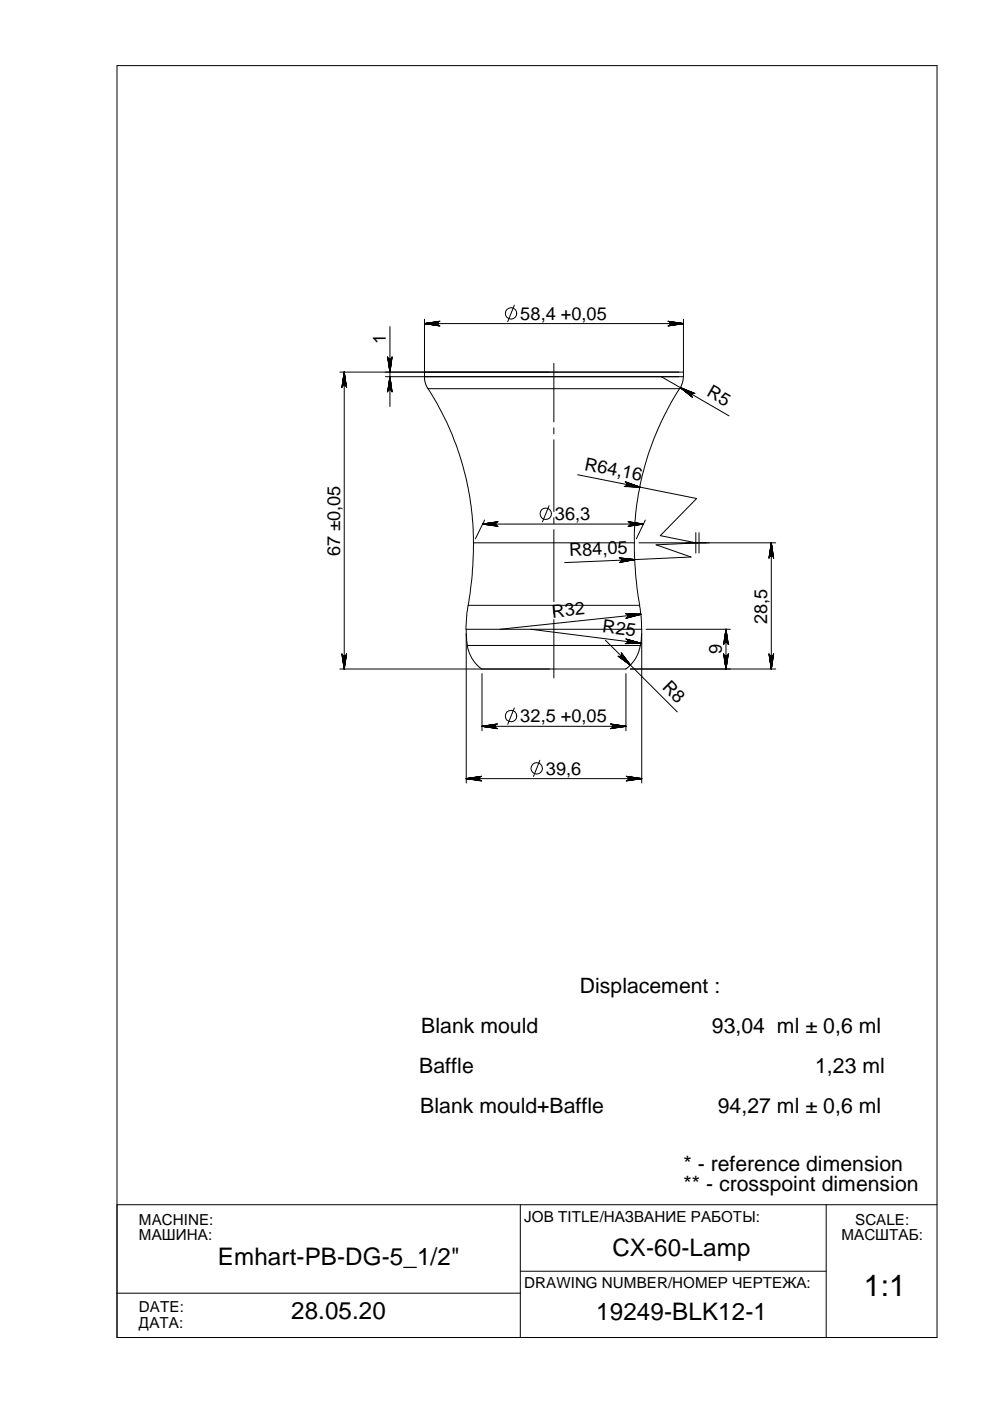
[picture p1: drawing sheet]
<svg xmlns="http://www.w3.org/2000/svg" width="210mm" height="297mm" viewBox="0 0 210 297" stroke-linecap="round" stroke-linejoin="round" font-family="sans-serif">
<g fill="none" stroke="#000" stroke-width=".21">
<path d="M24.8 13.9h173.9v269.7h-173.9zM72.1 78.9h71.8M73 78.9v62.9M81.7 79.9h62.2M82.7 69.2v17M90 79.9l.2 1.3 .5 1.2M90 78.9h54.9M90 67.7v12.2M90 68.6h54.9M109.1 64.7l-1.4 3.5M117.4 77v12.4M140.2 79.9l14.4 8.3"/>
<path d="M144.9 79.9l-.2 1.3-.6 1.2h-53.3M144.9 67.7v12.2h-54.9M90.8 82.4a60.5 60.5 0 0 1 9.6 32.7M117.4 90.7v1.3M117.4 93.2v15.3M144.1 82.4a60.5 60.5 0 0 0-9.6 30.4v2.3M100.4 115.1l-.3 6.8-.8 6.4M100.4 115.1h34.1M102.3 111.1h34.1M102.7 110.3l-1.9 3.9M116.4 107.2l-1.4 3.4M117.4 109.8v1.2"/>
<path d="M117.4 112.3v15.2M122.5 100.7l25.2 5-7.7 7.9 7.5 1.5M134.5 115.1l.2 6.5 .9 6.7h-36.3M135.5 115.1h29M136.8 110.3l-1.9 3.9M147.5 112.9v4.3M148.2 115.1l-9.1 .4 7.4 2.6-26.8 1.2M148.2 112.9v4.3M163.5 115.1v26.7M98.8 134.4v31.6M99.3 128.3l-.3 1.9-.2 3.2M112.6 133.4l23.3 3"/>
<path d="M117.4 128.8v1.3M117.4 131.3v12.4M128.4 135.7l15.2 15.2M135.6 128.3l.4 2.9 .1 2.2M135.8 136.8l-.4 1.4-.7 1.6-.9 1.1-1.1 .9h-30.5M135.9 130.2l-29.9 3.2M136.1 133.4l-.3 3.4h-36.7l.4 1.6 .7 1.4 .8 1.1 1.2 .9M136.1 133.4h-37.3l.3 3.4M136.1 134.4v31.6M137 133.4h17.9M153.9 133.4v8.4M72.1 141.8h44.4"/>
<path d="M102.2 142.8v12.1M102.2 154h30.5M109.1 150.1l-1.4 3.5M132.7 142.8v12.1M133.6 141.8h30.9M98.8 165.1h37.3M114.5 161.2l-1.4 3.4M24.8 255.4h173.9M110.3 255.4v28.2M175.2 255.4v28.2M24.8 274.2h85.5M110.3 269.5h64.9"/>
<circle cx="108.4" cy="66.5" r="1.2"/>
<circle cx="115.7" cy="108.9" r="1.22"/>
<circle cx="108.3" cy="151.8" r="1.21"/>
<circle cx="113.8" cy="162.9" r="1.22"/>
</g>
<g fill="#000" stroke="#000" stroke-width=".21">
<path d="M73 78.9l-.5 3.3z" fill-rule="evenodd"/>
<path d="M73 78.9l-.5 3.1z" fill-rule="evenodd"/>
<path d="M73 78.9l-.3 2.9-.1 .1z" fill-rule="evenodd"/>
<path d="M73 78.9l-.1 2.8-.2 .1z" fill-rule="evenodd"/>
<path d="M73 78.9l.1 2.8h-.2z" fill-rule="evenodd"/>
<path d="M73 78.9l.2 2.9-.1-.1z" fill-rule="evenodd"/>
<path d="M73 78.9l.4 3-.2-.1z" fill-rule="evenodd"/>
<path d="M73 78.9l.4 3.1z" fill-rule="evenodd"/>
<path d="M73 78.9l.5 3.3z" fill-rule="evenodd"/>
<path d="M82.7 79.9l-.5 3.2z" fill-rule="evenodd"/>
<path d="M82.7 79.9l-.5 3.1z" fill-rule="evenodd"/>
<path d="M82.7 79.9l-.3 2.8-.1 .1z" fill-rule="evenodd"/>
<path d="M82.7 79.9l-.1 2.8h-.2z" fill-rule="evenodd"/>
<path d="M82.7 79.9l.1 2.8h-.2z" fill-rule="evenodd"/>
<path d="M82.7 79.9l.2 2.8h-.1z" fill-rule="evenodd"/>
<path d="M82.7 79.9l.3 2.9-.1-.1z" fill-rule="evenodd"/>
<path d="M82.7 79.9l.4 3.1z" fill-rule="evenodd"/>
<path d="M82.7 79.9l.4 3.2z" fill-rule="evenodd"/>
<path d="M83.1 75.6l-.4 3.3z" fill-rule="evenodd"/>
<path d="M83.1 75.8l-.4 3.1z" fill-rule="evenodd"/>
<path d="M82.9 76.1l.1-.2-.3 3z" fill-rule="evenodd"/>
<path d="M82.8 76.1h.1l-.2 2.8z" fill-rule="evenodd"/>
<path d="M82.6 76.1h.2l-.1 2.8z" fill-rule="evenodd"/>
<path d="M82.4 76.1h.2l.1 2.8z" fill-rule="evenodd"/>
<path d="M82.3 75.9l.1 .2 .3 2.8z" fill-rule="evenodd"/>
<path d="M82.2 75.8l.5 3.1z" fill-rule="evenodd"/>
<path d="M82.2 75.6l.5 3.3z" fill-rule="evenodd"/>
<path d="M90 68.6l3.3 .5z" fill-rule="evenodd"/>
<path d="M90 68.6l3.1 .5z" fill-rule="evenodd"/>
<path d="M90 68.6l2.9 .3 .1 .1z" fill-rule="evenodd"/>
<path d="M90 68.6l2.8 .1 .1 .2z" fill-rule="evenodd"/>
<path d="M90 68.6l2.8-.1v.2z" fill-rule="evenodd"/>
<path d="M90 68.6l2.9-.2-.1 .1z" fill-rule="evenodd"/>
<path d="M90 68.6l3-.4-.1 .2z" fill-rule="evenodd"/>
<path d="M90 68.6l3.1-.5z" fill-rule="evenodd"/>
<path d="M90 68.6l3.3-.5z" fill-rule="evenodd"/>
<path d="M141.6 68.1l3.3 .5z" fill-rule="evenodd"/>
<path d="M141.8 68.1l3.1 .5z" fill-rule="evenodd"/>
<path d="M141.9 68.2l3 .4-2.9-.2z" fill-rule="evenodd"/>
<path d="M142 68.4l2.9 .2-2.8-.1z" fill-rule="evenodd"/>
<path d="M142.1 68.5l2.8 .1-2.8 .1z" fill-rule="evenodd"/>
<path d="M142.1 68.7l2.8-.1-2.9 .3z" fill-rule="evenodd"/>
<path d="M141.9 69l.1-.1 2.9-.3z" fill-rule="evenodd"/>
<path d="M141.8 69.1l3.1-.5z" fill-rule="evenodd"/>
<path d="M141.6 69.1l3.3-.5z" fill-rule="evenodd"/>
<path d="M144.3 82.2l3.1 1.2z" fill-rule="evenodd"/>
<path d="M144.3 82.2l2.9 1.2z" fill-rule="evenodd"/>
<path d="M144.3 82.2l2.7 1.2z" fill-rule="evenodd"/>
<path d="M144.3 82.2l2.6 1.2-.2 .2z" fill-rule="evenodd"/>
<path d="M144.3 82.2l2.4 1.4-.1 .1z" fill-rule="evenodd"/>
<path d="M144.3 82.2l2.3 1.5v.1z" fill-rule="evenodd"/>
<path d="M144.3 82.2l2.3 1.6v.2z" fill-rule="evenodd"/>
<path d="M144.3 82.2l2.4 1.9z" fill-rule="evenodd"/>
<path d="M144.3 82.2l2.6 2.1z" fill-rule="evenodd"/>
<path d="M102.3 111.1l3.3-.5z" fill-rule="evenodd"/>
<path d="M102.3 111.1l3.2-.5z" fill-rule="evenodd"/>
<path d="M102.3 111.1l3-.4-.1 .2z" fill-rule="evenodd"/>
<path d="M102.3 111.1l2.9-.2v.1z" fill-rule="evenodd"/>
<path d="M102.3 111.1l2.9-.1v.2z" fill-rule="evenodd"/>
<path d="M102.3 111.1l2.9 .1v.1z" fill-rule="evenodd"/>
<path d="M102.3 111.1l2.9 .2 .1 .1z" fill-rule="evenodd"/>
<path d="M102.3 111.1l3.2 .4z" fill-rule="evenodd"/>
<path d="M102.3 111.1l3.3 .5z" fill-rule="evenodd"/>
<path d="M131.3 119.3l3.3-.7z" fill-rule="evenodd"/>
<path d="M131.5 119.2l3.1-.6z" fill-rule="evenodd"/>
<path d="M131.7 119l2.9-.4-3 .5z" fill-rule="evenodd"/>
<path d="M131.8 118.8l2.8-.2-2.9 .4z" fill-rule="evenodd"/>
<path d="M131.8 118.7l2.8-.1-2.8 .2z" fill-rule="evenodd"/>
<path d="M131.7 118.5l2.9 .1-2.8 .1z" fill-rule="evenodd"/>
<path d="M131.6 118.4l3 .2-2.9-.1z" fill-rule="evenodd"/>
<path d="M131.4 118.3l3.2 .3z" fill-rule="evenodd"/>
<path d="M131.3 118.3l3.3 .3z" fill-rule="evenodd"/>
<path d="M132.3 103.2l3.4 .1z" fill-rule="evenodd"/>
<path d="M132.5 103.1l3.2 .2z" fill-rule="evenodd"/>
<path d="M132.7 103.1l.1-.2 2.9 .4z" fill-rule="evenodd"/>
<path d="M132.9 102.8l2.8 .5-2.9-.4z" fill-rule="evenodd"/>
<path d="M132.9 102.6l2.8 .7-2.8-.5z" fill-rule="evenodd"/>
<path d="M132.9 102.5l2.8 .8-2.8-.7z" fill-rule="evenodd"/>
<path d="M132.8 102.3l2.9 1-2.8-.8z" fill-rule="evenodd"/>
<path d="M132.7 102.2l3 1.1z" fill-rule="evenodd"/>
<path d="M132.5 102.1l3.2 1.2z" fill-rule="evenodd"/>
<path d="M133.1 111.6l3.3-.5z" fill-rule="evenodd"/>
<path d="M133.3 111.5l3.1-.4z" fill-rule="evenodd"/>
<path d="M133.4 111.4l.2-.1 2.8-.2z" fill-rule="evenodd"/>
<path d="M133.6 111.2l2.8-.1-2.8 .2z" fill-rule="evenodd"/>
<path d="M133.6 111l2.8 .1-2.8 .1z" fill-rule="evenodd"/>
<path d="M133.6 110.9l2.8 .2-2.8-.1z" fill-rule="evenodd"/>
<path d="M133.4 110.7l3 .4-2.8-.2z" fill-rule="evenodd"/>
<path d="M133.3 110.6l3.1 .5z" fill-rule="evenodd"/>
<path d="M133.1 110.6l3.3 .5z" fill-rule="evenodd"/>
<path d="M163.5 115.1l-.5 3.3z" fill-rule="evenodd"/>
<path d="M163.5 115.1l-.4 3.1z" fill-rule="evenodd"/>
<path d="M163.5 115.1l-.2 2.9-.1 .1z" fill-rule="evenodd"/>
<path d="M163.5 115.1l-.1 2.8-.1 .1z" fill-rule="evenodd"/>
<path d="M163.5 115.1l.1 2.8h-.2z" fill-rule="evenodd"/>
<path d="M163.5 115.1l.3 2.9-.2-.1z" fill-rule="evenodd"/>
<path d="M163.5 115.1l.4 3-.1-.1z" fill-rule="evenodd"/>
<path d="M163.5 115.1l.5 3.1z" fill-rule="evenodd"/>
<path d="M163.5 115.1l.5 3.3z" fill-rule="evenodd"/>
<path d="M132.7 135.5l3.2 .9z" fill-rule="evenodd"/>
<path d="M132.8 135.5l3.1 .9z" fill-rule="evenodd"/>
<path d="M133 135.6l2.9 .8z" fill-rule="evenodd"/>
<path d="M133.1 135.7l2.8 .7-2.8-.5z" fill-rule="evenodd"/>
<path d="M133.1 135.9l2.8 .5-2.8-.3z" fill-rule="evenodd"/>
<path d="M133.1 136.1l2.8 .3-2.9-.1z" fill-rule="evenodd"/>
<path d="M132.9 136.3l3 .1z" fill-rule="evenodd"/>
<path d="M132.7 136.4h3.2z" fill-rule="evenodd"/>
<path d="M132.5 136.5l3.4-.1z" fill-rule="evenodd"/>
<path d="M132.6 130.1l3.3 .1z" fill-rule="evenodd"/>
<path d="M132.8 130.1l3.1 .1z" fill-rule="evenodd"/>
<path d="M132.9 130.2h3l-2.9 .1z" fill-rule="evenodd"/>
<path d="M133 130.3l2.9-.1-2.8 .3z" fill-rule="evenodd"/>
<path d="M133.1 130.5l2.8-.3-2.8 .4z" fill-rule="evenodd"/>
<path d="M133.1 130.6l2.8-.4-2.8 .6z" fill-rule="evenodd"/>
<path d="M133.1 130.8l2.8-.6-2.9 .7z" fill-rule="evenodd"/>
<path d="M132.8 131l3.1-.8z" fill-rule="evenodd"/>
<path d="M132.7 131.1l3.2-.9z" fill-rule="evenodd"/>
<path d="M153.9 133.4l.5 3.3z" fill-rule="evenodd"/>
<path d="M153.9 133.4l.5 3.2z" fill-rule="evenodd"/>
<path d="M153.9 133.4l.4 3-.1-.1z" fill-rule="evenodd"/>
<path d="M153.9 133.4l.3 2.9-.2-.1z" fill-rule="evenodd"/>
<path d="M153.9 133.4l.1 2.8h-.2z" fill-rule="evenodd"/>
<path d="M153.9 133.4l-.1 2.8-.1 .1z" fill-rule="evenodd"/>
<path d="M153.9 133.4l-.2 2.9-.2 .1z" fill-rule="evenodd"/>
<path d="M153.9 133.4l-.4 3.2z" fill-rule="evenodd"/>
<path d="M153.9 133.4l-.5 3.3z" fill-rule="evenodd"/>
<path d="M73.5 138.6l-.5 3.2z" fill-rule="evenodd"/>
<path d="M73.4 138.8l-.4 3z" fill-rule="evenodd"/>
<path d="M73.4 138.9l-.4 2.9 .2-2.8z" fill-rule="evenodd"/>
<path d="M73.1 139.1l.1-.1-.2 2.8z" fill-rule="evenodd"/>
<path d="M72.9 139.1h.2l-.1 2.7z" fill-rule="evenodd"/>
<path d="M72.7 139l.2 .1 .1 2.7z" fill-rule="evenodd"/>
<path d="M72.6 138.9l.1 .1 .3 2.8z" fill-rule="evenodd"/>
<path d="M72.5 138.8l.5 3z" fill-rule="evenodd"/>
<path d="M72.5 138.6l.5 3.2z" fill-rule="evenodd"/>
<path d="M102.2 154l3.3 .5z" fill-rule="evenodd"/>
<path d="M102.2 154l3.1 .4z" fill-rule="evenodd"/>
<path d="M102.2 154l2.9 .2 .1 .2z" fill-rule="evenodd"/>
<path d="M102.2 154l2.8 .1 .1 .1z" fill-rule="evenodd"/>
<path d="M102.2 154l2.8-.1v.2z" fill-rule="evenodd"/>
<path d="M102.2 154l2.9-.3-.1 .2z" fill-rule="evenodd"/>
<path d="M102.2 154l3-.4-.1 .1z" fill-rule="evenodd"/>
<path d="M102.2 154l3.1-.5z" fill-rule="evenodd"/>
<path d="M102.2 154l3.3-.5z" fill-rule="evenodd"/>
<path d="M129.4 153.5l3.3 .5z" fill-rule="evenodd"/>
<path d="M129.6 153.5l3.1 .5z" fill-rule="evenodd"/>
<path d="M129.8 153.6l2.9 .4-2.9-.3z" fill-rule="evenodd"/>
<path d="M129.8 153.7l2.9 .3-2.8-.1z" fill-rule="evenodd"/>
<path d="M129.9 153.9l2.8 .1-2.8 .1z" fill-rule="evenodd"/>
<path d="M129.9 154.1l2.8-.1-2.9 .2z" fill-rule="evenodd"/>
<path d="M129.8 154.2l2.9-.2-2.9 .4z" fill-rule="evenodd"/>
<path d="M129.6 154.4l3.1-.4z" fill-rule="evenodd"/>
<path d="M129.4 154.5l3.3-.5z" fill-rule="evenodd"/>
<path d="M131 139.1l2.7 1.9z" fill-rule="evenodd"/>
<path d="M131.1 139.2l2.6 1.8z" fill-rule="evenodd"/>
<path d="M131.3 139.2h.2l2.2 1.8z" fill-rule="evenodd"/>
<path d="M131.5 139.2l.2-.1 2 1.9z" fill-rule="evenodd"/>
<path d="M131.7 139l2 2-2-1.9z" fill-rule="evenodd"/>
<path d="M131.8 138.8l1.9 2.2-2-2z" fill-rule="evenodd"/>
<path d="M131.8 138.7l1.9 2.3z" fill-rule="evenodd"/>
<path d="M131.8 138.5l1.9 2.5z" fill-rule="evenodd"/>
<path d="M131.7 138.4l2 2.6z" fill-rule="evenodd"/>
<path d="M153.4 138.6l.5 3.2z" fill-rule="evenodd"/>
<path d="M153.5 138.8l.4 3z" fill-rule="evenodd"/>
<path d="M153.5 138.9l.2 .1 .2 2.8z" fill-rule="evenodd"/>
<path d="M153.7 139l.1 .1 .1 2.7z" fill-rule="evenodd"/>
<path d="M153.8 139.1h.2l-.1 2.7z" fill-rule="evenodd"/>
<path d="M154 139.1l.2-.1-.3 2.8z" fill-rule="evenodd"/>
<path d="M154.3 138.9l-.4 2.9 .3-2.8z" fill-rule="evenodd"/>
<path d="M154.4 138.8l-.5 3z" fill-rule="evenodd"/>
<path d="M154.4 138.6l-.5 3.2z" fill-rule="evenodd"/>
<path d="M164 138.6l-.5 3.2z" fill-rule="evenodd"/>
<path d="M164 138.8l-.5 3z" fill-rule="evenodd"/>
<path d="M163.8 139l.1-.1-.4 2.9z" fill-rule="evenodd"/>
<path d="M163.6 139.1l.2-.1-.3 2.8z" fill-rule="evenodd"/>
<path d="M163.4 139.1h.2l-.1 2.7z" fill-rule="evenodd"/>
<path d="M163.3 139l.1 .1 .1 2.7z" fill-rule="evenodd"/>
<path d="M163.2 138.9l.1 .1 .2 2.8z" fill-rule="evenodd"/>
<path d="M163.1 138.8l.4 3z" fill-rule="evenodd"/>
<path d="M163 138.6l.5 3.2z" fill-rule="evenodd"/>
<path d="M98.8 165.1l3.4 .5z" fill-rule="evenodd"/>
<path d="M98.8 165.1l3.2 .4z" fill-rule="evenodd"/>
<path d="M98.8 165.1l2.9 .2 .1 .1z" fill-rule="evenodd"/>
<path d="M98.8 165.1l2.9 .1v.1z" fill-rule="evenodd"/>
<path d="M98.8 165.1l2.9-.1v.2z" fill-rule="evenodd"/>
<path d="M98.8 165.1l2.9-.3v.2z" fill-rule="evenodd"/>
<path d="M98.8 165.1l3-.4-.1 .1z" fill-rule="evenodd"/>
<path d="M98.8 165.1l3.2-.5z" fill-rule="evenodd"/>
<path d="M98.8 165.1l3.4-.5z" fill-rule="evenodd"/>
<path d="M132.8 164.6l3.3 .5z" fill-rule="evenodd"/>
<path d="M132.9 164.6l3.2 .5z" fill-rule="evenodd"/>
<path d="M133.1 164.7l3 .4-2.9-.3z" fill-rule="evenodd"/>
<path d="M133.2 164.8l2.9 .3-2.9-.1z" fill-rule="evenodd"/>
<path d="M133.2 165l2.9 .1-2.9 .1z" fill-rule="evenodd"/>
<path d="M133.2 165.2l2.9-.1-2.9 .2z" fill-rule="evenodd"/>
<path d="M133.2 165.3l2.9-.2-3 .3z" fill-rule="evenodd"/>
<path d="M132.9 165.5l3.2-.4z" fill-rule="evenodd"/>
<path d="M132.8 165.6l3.3-.5z" fill-rule="evenodd"/>
</g>
<text font-size="6.4" x="183.2" y="274.8">1:1</text>
<g font-size="5.1">
<text x="46.2" y="268.2">Emhart-PB-DG-5_1/2&quot;</text>
<text x="129.8" y="266.3">CX-60-Lamp</text>
<text x="61.7" y="279.7">28.05.20</text>
<text x="126.4" y="279.8">19249-BLK12-1</text>
</g>
<g font-size="4.5">
<text x="122.9" y="210.6">Displacement :</text>
<text x="89.3" y="219.1">Blank mould</text>
<text x="150.9" y="219.1">93,04 ml ± 0,6 ml</text>
<text x="88.9" y="227.5">Baffle</text>
<text x="172.8" y="227.5">1,23 ml</text>
<text x="89.1" y="236">Blank mould+Baffle</text>
<text x="152.2" y="236">94,27 ml ± 0,6 ml</text>
<text x="144.9" y="248.3">* - reference dimension</text>
<text x="144.9" y="252.6">** - crosspoint dimension</text>
</g>
<g font-size="3.9">
<text x="110.3" y="67.8">58,4 +0,05</text>
<text x="81.8" y="72.9" transform="rotate(-90 81.8 72.9)">1</text>
<text x="149.6" y="83.8" transform="rotate(30 149.6 83.8)">R5</text>
<text x="123.8" y="99.6" transform="rotate(11 123.8 99.6)">R64,16</text>
<text x="117.6" y="110.2">36,3</text>
<text x="72.1" y="117.9" transform="rotate(-90 72.1 117.9)">67 ±0,05</text>
<text x="120.7" y="117.9" transform="rotate(-3 120.7 117.9)">R84,05</text>
<text x="127.6" y="134" transform="rotate(7 127.6 134)">R25</text>
<text x="162.6" y="132.3" transform="rotate(-90 162.6 132.3)">28,5</text>
<text x="153" y="138.7" transform="rotate(-90 153 138.7)">9</text>
<text x="140.2" y="145.8" transform="rotate(45 140.2 145.8)">R8</text>
<text x="110.3" y="153.1">32,5 +0,05</text>
<text x="115.7" y="164.2">39,6</text>
</g>
<text font-size="3.8" x="117.1" y="130.9" transform="rotate(-6 117.1 130.9)">R32</text>
<g font-size="3.2">
<text x="29.5" y="259.7">MACHINE:</text>
<text x="29.5" y="263">МАШИНА:</text>
<text x="111.2" y="259.1">JOB TITLE/НАЗВАНИЕ РАБОТЫ:</text>
<text x="178.4" y="263">МАСШТАБ:</text>
<text x="181.3" y="259.7">SCALE:</text>
<text x="111.2" y="273">DRAWING NUMBER/НОМЕР ЧЕРТЕЖА:</text>
<text x="29.5" y="281.5">ДАТА:</text>
<text x="29.5" y="278.2">DATE:</text>
</g>
</svg>
